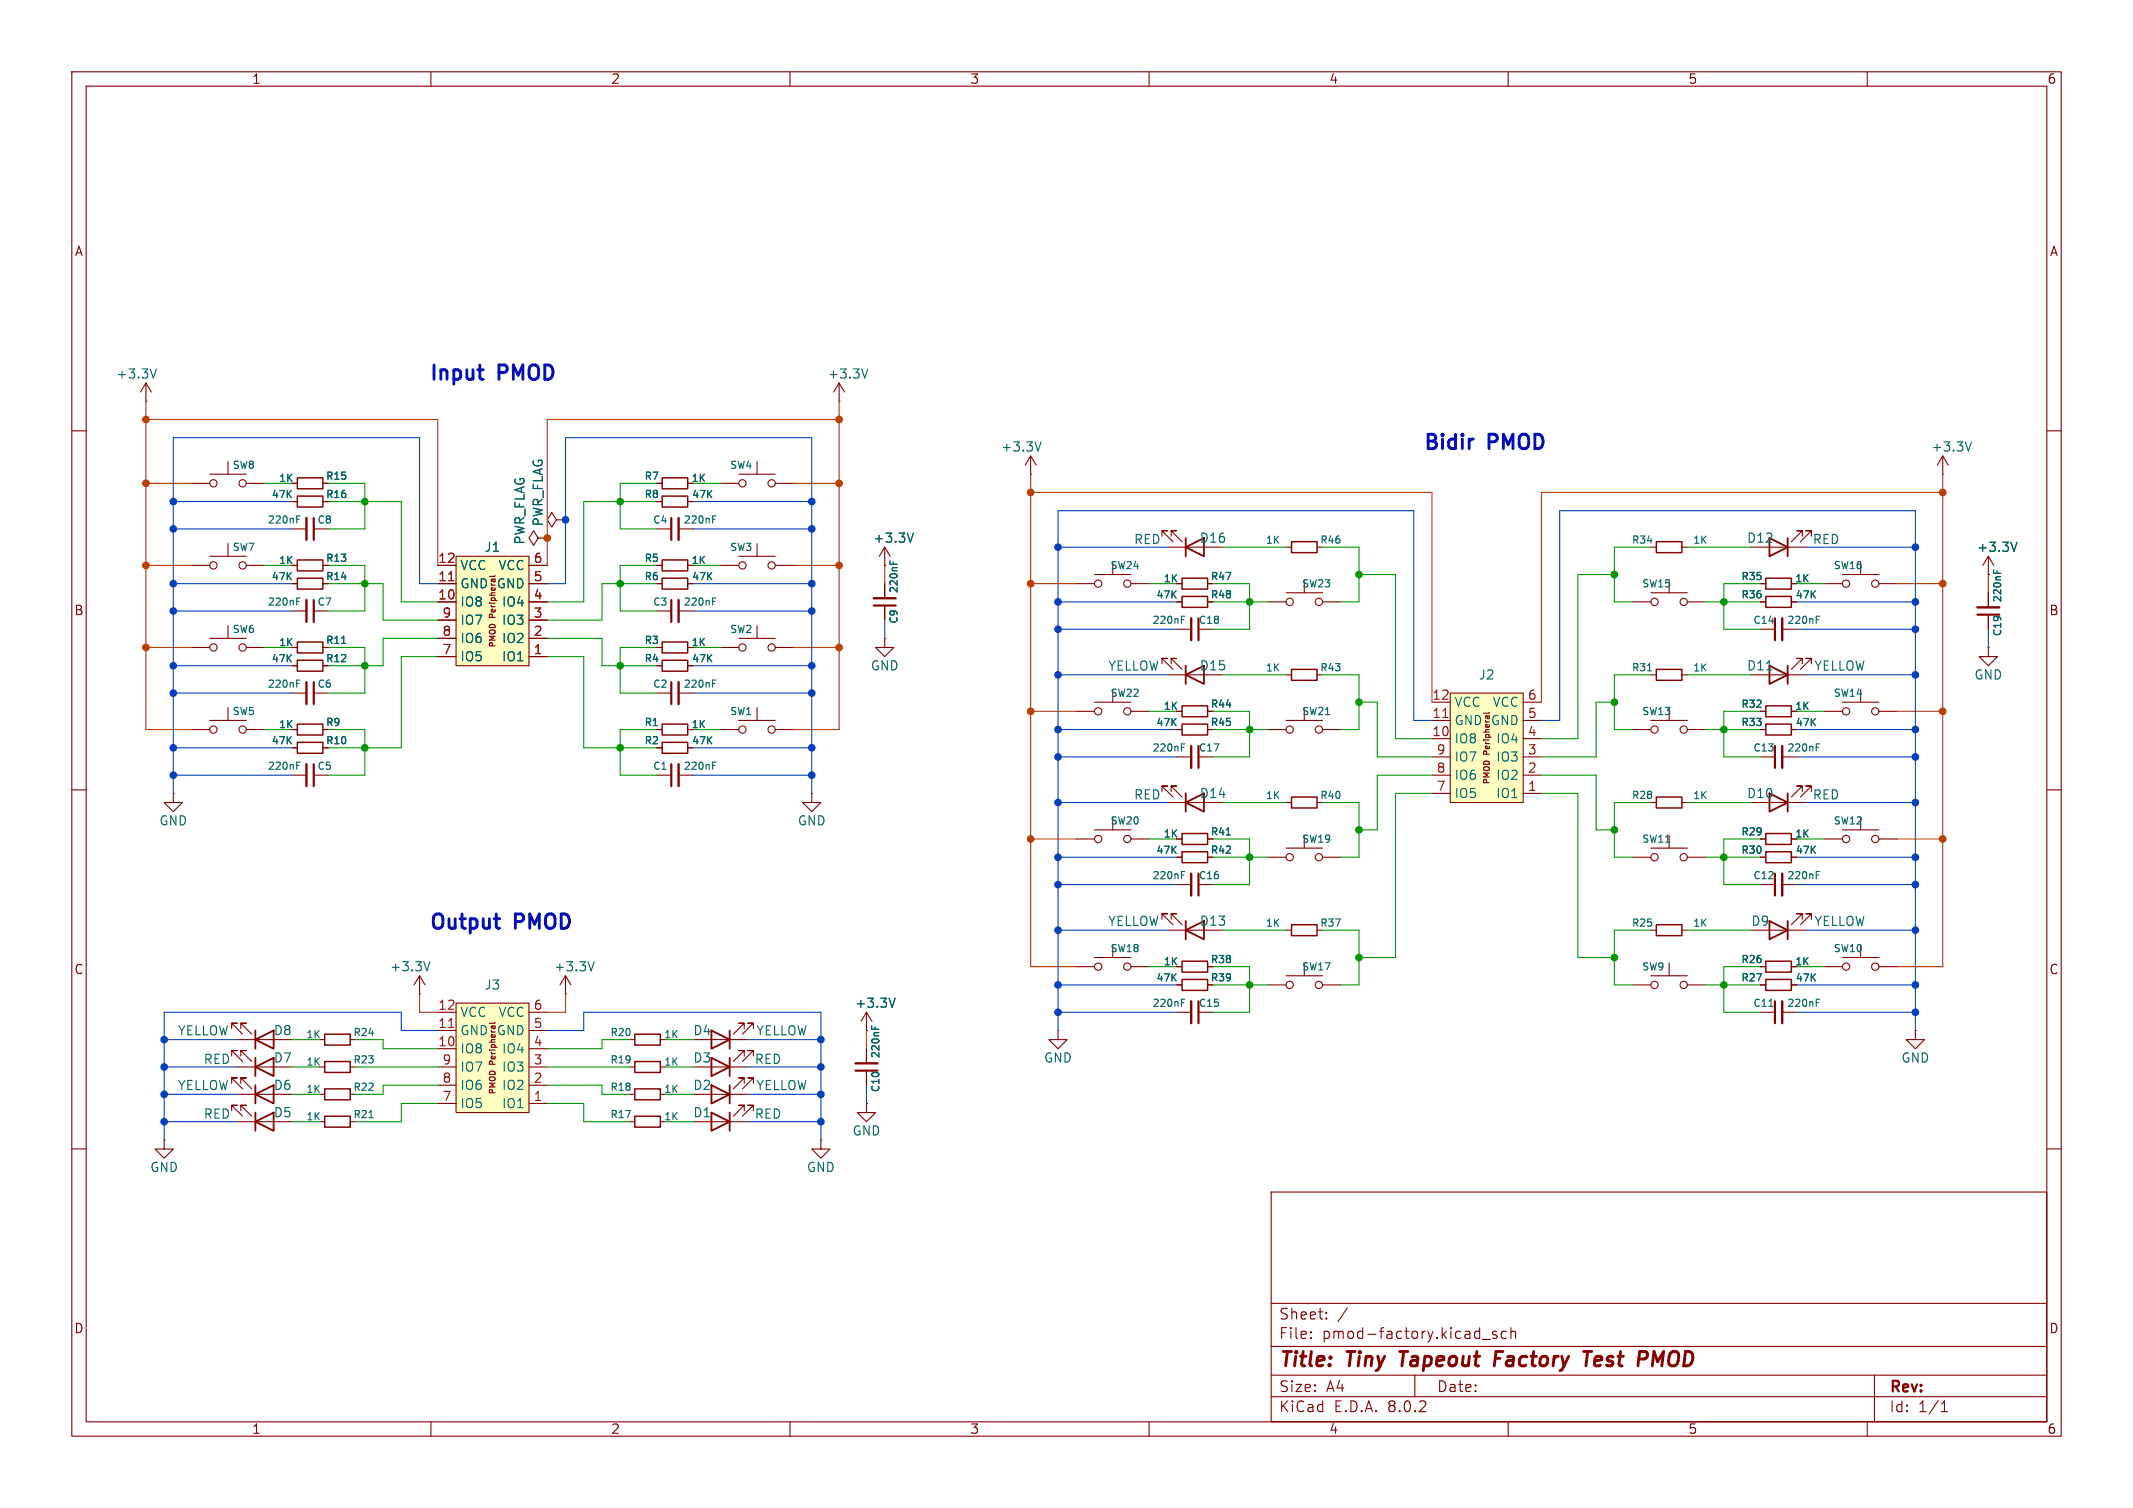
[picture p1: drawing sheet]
<svg xmlns="http://www.w3.org/2000/svg" width="297mm" height="210mm" viewBox="0 0 297 210" stroke-linecap="round" stroke-linejoin="round" font-family="sans-serif">
<g fill="none" stroke="#840000" stroke-width=".15">
<path d="M10 10h277v190h-277zM12 12h273v186h-273zM60 10v2M110 10v2M160 10v2M210 10v2M260 10v2M10 60h2M285 60h2M77.5 72.4l-.7-1-.6 1 .6 1 .7-1h1.2M78.7 72.4h.1M91.4 73.7h2.1"/>
<path d="M91.4 67.3h.8M91.4 69.9h.8M94.5 73.7h2M95.8 67.3h.7M95.8 69.9h.7M100.3 90.2h2.6M102.9 88.9h5M105.4 87.1v1.8M105.4 98.6v1.7M107.9 90.2h2.6M232.4 98.6v1.7M10 110h2"/>
<path d="M100.3 101.6h2.6M102.9 100.3h5M107.9 101.6h2.6M113 110.5v1.3h1.3l-1.3 1.2-1.2-1.2h1.2M113 110.5h.1M227.3 101.6h2.6M229.9 100.3h5M229.9 111.8h.7M234.2 111.8h.7M234.9 101.6h2.6M285 110h2M245.1 137.2h.8"/>
<path d="M249.4 137.2h.8M254 134.6h2.5M256.5 133.4h5.1M259.1 131.6v1.8M261.6 134.6h2.6M10 160h2M87.6 156.2h.8M91.9 156.2h.8M99.1 144.8h5M99.1 148.6h5M103.6 143.3v-.8h-.7h.7l-1.5 1.5M103.6 147.1v-.8h-.7h.7l-1.5 1.5"/>
<path d="M104.9 143.3v-.8h-.8h.8l-1.5 1.5M104.9 147.1v-.8h-.8h.8l-1.5 1.5M114.3 158.8v1.2h1.3l-1.3 1.3-1.3-1.3h1.3M114.3 158.8h.1M120.6 153.7v1.2h1.3l-1.3 1.3-1.2-1.3h1.2M120.6 153.7h.1M245.1 141h2M248.2 141h2M266.7 143.5v1.3h1.3l-1.3 1.3-1.3-1.3h1.3M266.7 143.5h.1M285 160h2M177 166h108v32h-108z"/>
<path d="M60 198v2M110 198v2M160 198v2M177 194.5h108M177 191.5h108M177 187.5h108M177 181.5h108M182.5 186.3h.1l-.1 .1M182.5 186.3v.1M182.5 185.5v.1M182.5 185.5h.1l-.1 .1M184.7 183.6v.1"/>
<path d="M184.7 183.6h-.1l.1 .1M184.7 182.8v.1M184.7 182.8h-.1l.1 .1M187.6 182.1l-1.3 2M197 191.5v3M206.4 186.5h1.1M208.4 185.5l-.4-.1-.2 .2 .1 .2 .5 .2 .1 .1-.1 .2-.2 .1-.4-.1M209.7 185.5l-.4-.1-.3 .3v.4l.2 .2 .1 .1 .4-.1M210 198v2M210.4 185.5a.37 .37 0 0 1 .6 .1v.8M210.4 184.9v1.5M260 198v2"/>
<path d="M261 191.5v6.5M270.3 196.6h.9M270.3 195.5l.4-.4v1.5"/>
<circle cx="103.4" cy="90.2" r=".51"/>
<circle cx="107.4" cy="90.2" r=".51"/>
<circle cx="103.4" cy="101.6" r=".51"/>
<circle cx="107.4" cy="101.6" r=".51"/>
<circle cx="230.4" cy="101.6" r=".51"/>
<circle cx="234.4" cy="101.6" r=".51"/>
<circle cx="257" cy="134.6" r=".51"/>
<circle cx="261.1" cy="134.6" r=".51"/>
</g>
<path d="M194.9 188.2h1.1M195.5 188.2l-.3 2M208.2 189.2h.7M209.3 188.2h-1l-.2 2M220.5 188.2h1.1M221.1 188.2l-.3 2M222.8 188.9l-.6 .1-.1 .2-.1 .7 .1 .2 .2 .1h.3M223 189.4l-.9 .1M230.8 189.6l-.5-1.4-.2 2" fill="none" stroke="#840000" stroke-width=".4"/>
<path d="M92.2 66.5h3.6v1.6h-3.6zM92.2 69.1h3.6v1.5h-3.6zM230.6 111h3.6v1.5h-3.6zM245.9 136.4h3.5v1.5h-3.5zM88.4 155.4h3.5v1.6h-3.5z" fill="none" stroke="#840000" stroke-width=".2"/>
<path d="M94.5 72.1v3.1M248.2 139.4v3.1" fill="none" stroke="#840000" stroke-width=".33"/>
<path d="M93.5 72.1v3.1M247.1 139.4v3.1" fill="none" stroke="#840000" stroke-width=".3"/>
<path d="M99.2 72.3h.4M99.2 71.8h.5M252.9 139.6h.3M252.9 139.2h.5M246.3 140.2h.6" fill="none" stroke="#006464" stroke-width=".15"/>
<path d="M99.1 143.5l2.5 1.3-2.5 1.3zM99.1 147.3l2.5 1.3-2.5 1.3zM101.6 143.5v2.6M101.6 147.3v2.6" fill="none" stroke="#840000" stroke-width=".25"/>
<path d="M201.9 96.5h10.2v15.3h-10.2z" fill="#ffffc2"/>
<g fill="none" stroke="#840000" stroke-width=".15">
<path d="M20.3 55.9h.1M20.3 53.3l.8 1.3M20.3 53.3v2.6M20.3 53.3l-.7 1.3M116.8 55.9h.1M116.8 53.3l-.7 1.3M116.8 53.3v2.6M116.8 53.3l.8 1.3M26.7 67.3h2.5M26.7 78.7h2.5M29.2 66h5.1M29.2 77.5h5.1"/>
<path d="M31.7 64.3v1.7M31.7 75.7v1.8M34.3 67.3h2.5M34.3 78.7h2.5M40.6 67.3h.8M40.6 78.7h.8M40.6 73.7h2.1M40.6 69.9h.8M43.7 73.7h2M100.3 67.3h2.6M100.3 78.7h2.6M102.9 66h5"/>
<path d="M102.9 77.5h5M105.4 64.3v1.7M105.4 75.7v1.8M107.9 67.3h2.6M107.9 78.7h2.6M40.6 92.7h.8M40.6 85.1h2.1M40.6 90.2h.8M40.6 96.5h2.1M40.6 81.3h.8M43.7 85.1h2M43.7 96.5h2"/>
<path d="M91.4 85.1h2.1M94.5 85.1h2M199.4 97.8h2.5M201.9 96.5h10.2v15.3h-10.2zM212.1 97.8h2.5M24.1 110.5v1.3h-1.2l1.2 1.2 1.3-1.2h-1.3M24.1 110.5h.1M40.6 108h2.1M40.6 104.1h.8M40.6 101.6h.8M43.7 108h2M149.9 116.8h2.5"/>
<path d="M152.4 115.6h5.1M154.9 113.8v1.8M157.5 116.8h2.5M161.8 110.2v-.7h.8h-.8l1.5 1.5M162.6 111.8h5M163.1 110.2v-.7h.7h-.7l1.5 1.5M163.8 116.8h.8M163.8 119.4h.8M176.5 119.4h2.6M179.1 111.8h.7M179.1 118.1h5M181.6 116.3v1.8"/>
<path d="M184.1 119.4h2.6M199.4 110.5h2.5M199.4 102.9h2.5M199.4 100.3h2.5M199.4 108h2.5M199.4 105.4h2.5M212.1 110.5h2.5M212.1 102.9h2.5M212.1 100.3h2.5M212.1 108h2.5M212.1 105.4h2.5M227.3 119.4h2.6"/>
<path d="M229.9 118.1h5M232.4 116.3v1.8M234.9 119.4h2.6M245.1 119.4h.8M249.4 119.4h.8M58.4 138.4h.1M58.4 135.9l.8 1.3M58.4 135.9v2.5M58.4 135.9l-.7 1.3M149.9 134.6h2.5M152.4 133.4h5.1M154.9 131.6v1.8"/>
<path d="M157.5 134.6h2.5M161.8 128v-.7h.8h-.8l1.5 1.5M162.6 129.5h5M163.1 128v-.7h.7h-.7l1.5 1.5M163.8 137.2h.8M163.8 123.2h2.1M163.8 134.6h.8M166.9 123.2h2M176.5 137.2h2.6M179.1 129.5h.7M179.1 135.9h5M181.6 134.1v1.8"/>
<path d="M184.1 137.2h2.6M227.3 137.2h2.6M229.9 129.5h.7M229.9 135.9h5M232.4 134.1v1.8M234.2 129.5h.7M234.9 137.2h2.6M245.1 123.2h2M245.1 134.6h.8M246.4 129.5h5.1M248.2 123.2h2M249.4 134.6h.8"/>
<path d="M251 128v-.7h-.8h.8l-1.6 1.5M252.2 128v-.7h-.7h.7l-1.5 1.5M32.3 143.3v-.8h.7h-.7l1.5 1.5M32.3 150.9v-.8h.7h-.7l1.5 1.5M32.3 147.1v-.8h.7h-.7l1.5 1.5M32.3 154.7v-.8h.7h-.7l1.5 1.5M33 156.2h5.1M33 152.4h5.1M33 144.8h5.1M33 148.6h5.1M33.5 143.3v-.8h.8h-.8l1.6 1.5M33.5 150.9v-.8h.8h-.8l1.6 1.5"/>
<path d="M33.5 147.1v-.8h.8h-.8l1.6 1.5M33.5 154.7v-.8h.8h-.8l1.6 1.5M44.4 156.2h.8M44.4 152.4h.8M44.4 144.8h.8M44.4 148.6h.8M87.6 152.4h.8M87.6 144.8h.8M87.6 148.6h.8M91.9 152.4h.8M91.9 144.8h.8M91.9 148.6h.8"/>
<path d="M96.5 156.2h7.6M99.1 152.4h5M103.6 154.7v-.8h-.7h.7l-1.5 1.5M103.6 150.9v-.8h-.7h.7l-1.5 1.5M104.9 154.7v-.8h-.8h.8l-1.5 1.5M104.9 150.9v-.8h-.8h.8l-1.5 1.5M163.8 141h2.1M166.9 141h2"/>
<circle cx="29.7" cy="67.3" r=".51"/>
<circle cx="29.7" cy="78.7" r=".51"/>
<circle cx="33.8" cy="67.3" r=".51"/>
<circle cx="33.8" cy="78.7" r=".51"/>
<circle cx="103.4" cy="67.3" r=".51"/>
<circle cx="103.4" cy="78.7" r=".51"/>
<circle cx="107.4" cy="78.7" r=".51"/>
<circle cx="107.4" cy="67.3" r=".51"/>
<circle cx="152.9" cy="116.8" r=".51"/>
<circle cx="157" cy="116.8" r=".51"/>
<circle cx="179.6" cy="119.4" r=".51"/>
<circle cx="183.6" cy="119.4" r=".51"/>
<circle cx="230.4" cy="119.4" r=".51"/>
<circle cx="234.4" cy="119.4" r=".51"/>
<circle cx="152.9" cy="134.6" r=".51"/>
<circle cx="157" cy="134.6" r=".51"/>
<circle cx="179.6" cy="137.2" r=".51"/>
<circle cx="183.6" cy="137.2" r=".51"/>
<circle cx="230.4" cy="137.2" r=".51"/>
<circle cx="234.4" cy="137.2" r=".51"/>
</g>
<path d="M200.9 99.9h.7" fill="none" stroke="#a90000" stroke-width=".15"/>
<g fill="none" stroke="#840000" stroke-width=".25">
<path d="M165.1 111.8l2.5-1.3v2.5zM165.1 110.5v2.5M165.1 129.5l2.5-1.2v2.5zM165.1 128.3v2.5M246.4 128.3l2.5 1.2-2.5 1.3zM248.9 128.3v2.5M35.6 144.8l2.5-1.3v2.6zM35.6 152.4l2.5-1.3v2.6zM35.6 148.6l2.5-1.3v2.6zM35.6 156.2l2.5-1.3v2.6zM35.6 143.5v2.6M35.6 147.3v2.6"/>
<path d="M35.6 151.1v2.6M35.6 154.9v2.6M99.1 154.9l2.5 1.3-2.5 1.3zM99.1 151.1l2.5 1.3-2.5 1.3zM101.6 151.1v2.6M101.6 154.9v2.6"/>
</g>
<g fill="none" stroke="#006464" stroke-width=".15">
<path d="M21.8 51.4l-.5 1.2M120.8 51.4l-.4 1.2M41.3 72.3h.3M41.3 71.8h.5M41.3 83.8h.3M41.3 83.3h.5M41.3 95.2h.3M41.3 94.7h.5M47.6 89.6h.5M99.2 83.8h.4M99.2 83.3h.5M41.3 106.6h.3"/>
<path d="M41.3 106.1h.5M170.8 116.3h.5M59.9 133.9l-.5 1.3M164.5 121.9h.3M164.5 121.4h.5M164.5 139.6h.3M164.5 139.2h.5M252.9 121.9h.3M252.9 121.4h.5M51.4 155.6h.6"/>
</g>
<g fill="none" stroke="#840000" stroke-width=".2">
<path d="M41.4 78h3.6v1.5h-3.6zM41.4 69.1h3.6v1.5h-3.6zM41.4 66.5h3.6v1.6h-3.6zM41.4 91.9h3.6v1.6h-3.6zM41.4 89.4h3.6v1.5h-3.6zM41.4 80.5h3.6v1.5h-3.6zM41.4 103.4h3.6v1.5h-3.6zM41.4 100.8h3.6v1.6h-3.6zM164.6 116.1h3.5v1.5h-3.5zM164.6 118.6h3.5v1.5h-3.5zM179.8 111h3.6v1.5h-3.6zM245.9 118.6h3.5v1.5h-3.5z"/>
<path d="M164.6 136.4h3.5v1.5h-3.5zM164.6 133.9h3.5v1.5h-3.5zM179.8 128.8h3.6v1.5h-3.6zM230.6 128.8h3.6v1.5h-3.6zM245.9 133.9h3.5v1.5h-3.5zM45.2 144h3.6v1.5h-3.6zM45.2 155.4h3.6v1.6h-3.6zM45.2 151.6h3.6v1.6h-3.6zM45.2 147.8h3.6v1.6h-3.6zM88.4 144h3.5v1.5h-3.5zM88.4 147.8h3.5v1.6h-3.5zM88.4 151.6h3.5v1.6h-3.5z"/>
</g>
<path d="M42.7 72.1v3.1M42.7 83.6v3M42.7 95v3M94.5 83.6v3M42.7 106.4v3.1M165.9 121.7v3M165.9 139.4v3.1M248.2 121.7v3" fill="none" stroke="#840000" stroke-width=".33"/>
<path d="M43.7 72.1v3.1M43.7 83.6v3M43.7 95v3M93.5 83.6v3M43.7 106.4v3.1M166.9 121.7v3M166.9 139.4v3.1M247.1 121.7v3" fill="none" stroke="#840000" stroke-width=".3"/>
<path d="M63.5 77.5h10.2v15.2h-10.2z" fill="#ffffc2"/>
<g fill="none" stroke="#840000" stroke-width=".15">
<path d="M61 78.7h2.5M63.5 77.5h10.2v15.2h-10.2zM73.7 78.7h2.5M74.9 74.9l-.6-1-.6 1 .6 1 .6-1h1.3M76.2 74.9h.1M91.4 78.7h.8M95.8 78.7h.7M26.7 90.2h2.5M29.2 88.9h5.1M31.7 87.1v1.8M31.7 98.6v1.7M34.3 90.2h2.5"/>
<path d="M61 91.4h2.5M61 83.8h2.5M61 81.3h2.5M61 88.9h2.5M61 86.4h2.5M73.7 91.4h2.5M73.7 83.8h2.5M73.7 81.3h2.5M73.7 88.9h2.5M73.7 86.4h2.5M91.4 81.3h.8M91.4 92.7h.8"/>
<path d="M91.4 90.2h.8M91.4 96.5h2.1M94.5 96.5h2M95.8 81.3h.7M95.8 92.7h.7M95.8 90.2h.7M26.7 101.6h2.5M29.2 100.3h5.1M34.3 101.6h2.5M91.4 104.1h.8M91.4 101.6h.8M91.4 108h2.1"/>
<path d="M94.5 108h2M95.8 104.1h.7M95.8 101.6h.7M22.9 158.8v1.2h-1.3l1.3 1.3 1.2-1.3h-1.2M22.9 158.8h.1"/>
<circle cx="29.7" cy="90.2" r=".51"/>
<circle cx="33.8" cy="90.2" r=".51"/>
<circle cx="29.7" cy="101.6" r=".51"/>
<circle cx="33.8" cy="101.6" r=".51"/>
</g>
<path d="M62.5 80.9h.7" fill="none" stroke="#a90000" stroke-width=".15"/>
<path d="M92.2 78h3.6v1.5h-3.6zM92.2 80.5h3.6v1.5h-3.6zM92.2 91.9h3.6v1.6h-3.6zM92.2 89.4h3.6v1.5h-3.6zM92.2 103.4h3.6v1.5h-3.6zM92.2 100.8h3.6v1.6h-3.6z" fill="none" stroke="#840000" stroke-width=".2"/>
<path d="M94.5 95v3M94.5 106.4v3.1" fill="none" stroke="#840000" stroke-width=".33"/>
<path d="M93.5 95v3M93.5 106.4v3.1" fill="none" stroke="#840000" stroke-width=".3"/>
<path d="M99.2 95.2h.4M99.2 94.7h.5M99.2 106.6h.4M99.2 106.1h.5" fill="none" stroke="#006464" stroke-width=".15"/>
<path d="M63.5 139.7h10.2v15.2h-10.2z" fill="#ffffc2"/>
<g fill="none" stroke="#840000" stroke-width=".15">
<path d="M40.6 67.3h.8M40.6 69.9h.8M40.6 78.7h.8M61 78.7h2.5M73.7 78.7h2.5M76.2 74.9h.1M78.7 72.4h.1M91.4 67.3h.8M91.4 69.9h.8M91.4 78.7h.8M95.8 67.3h.7M95.8 69.9h.7"/>
<path d="M95.8 78.7h.7M123.2 78.7h.1M123.2 76.2l-.8 1.3M123.2 76.2v2.5M123.2 76.2l.8 1.3M143.5 66h.1M143.5 63.5l.8 1.3M143.5 63.5v2.5M143.5 63.5l-.8 1.3M154.9 78.2v1.8M161.8 74.7v-.8h.8h-.8l1.5 1.5M162.6 76.2h5"/>
<path d="M163.1 74.7v-.8h.7h-.7l1.5 1.5M179.1 76.2h.7M229.9 76.2h.7M234.2 76.2h.7M246.4 76.2h5.1M251 74.7v-.8h-.8h.8l-1.6 1.5M252.2 74.7v-.8h-.7h.7l-1.5 1.5M259.1 78.2v1.8M270.5 66h.1M270.5 63.5l-.8 1.3M270.5 63.5v2.5M270.5 63.5l.8 1.3"/>
<path d="M276.9 77.5v2.5M276.9 77.5l-.8 1.2M276.9 77.5l.7 1.2M40.6 81.3h.8M40.6 92.7h.8M40.6 90.2h.8M61 81.3h2.5M61 83.8h2.5M61 91.4h2.5M61 88.9h2.5M61 86.4h2.5M73.7 81.3h2.5"/>
<path d="M73.7 83.8h2.5M73.7 91.4h2.5M73.7 88.9h2.5M73.7 86.4h2.5M91.4 81.3h.8M91.4 92.7h.8M91.4 90.2h.8M95.8 81.3h.7M95.8 92.7h.7M95.8 90.2h.7M123.2 88.9v1.3h1.3l-1.3 1.2-1.3-1.2h1.3M123.2 88.9h.1"/>
<path d="M123.2 81.3v2M123.2 84.3v2.1M149.9 81.3h2.5M149.9 99.1h2.5M152.4 80h5.1M152.4 97.8h5.1M154.9 96v1.8M157.5 81.3h2.5M157.5 99.1h2.5M161.8 92.5v-.8h.8h-.8l1.5 1.5M162.6 94h5M163.1 92.5v-.8h.7h-.7l1.5 1.5"/>
<path d="M163.8 81.3h.8M163.8 87.6h2.1M163.8 83.8h.8M163.8 99.1h.8M166.9 87.6h2M176.5 83.8h2.6M179.1 94h.7M179.1 82.6h5M181.6 80.8v1.8M181.6 98.6v1.7M184.1 83.8h2.6M227.3 83.8h2.6"/>
<path d="M229.9 94h.7M229.9 82.6h5M232.4 80.8v1.8M234.2 94h.7M234.9 83.8h2.6M245.1 81.3h.8M245.1 87.6h2M245.1 83.8h.8M245.1 99.1h.8M246.4 94h5.1M248.2 87.6h2M249.4 81.3h.8"/>
<path d="M249.4 83.8h.8M249.4 99.1h.8M251 92.5v-.8h-.8h.8l-1.6 1.5M252.2 92.5v-.8h-.7h.7l-1.5 1.5M254 81.3h2.5M254 99.1h2.5M256.5 80h5.1M256.5 97.8h5.1M259.1 96v1.8M261.6 81.3h2.6M261.6 99.1h2.6M276.9 90.2v1.2h1.2l-1.2 1.3-1.3-1.3h1.3"/>
<path d="M276.9 90.2h.1M276.9 80h.1M276.9 82.6v2M276.9 85.6v2M40.6 101.6h.8M40.6 104.1h.8M91.4 101.6h.8M91.4 104.1h.8M95.8 101.6h.7M95.8 104.1h.7M163.8 116.8h.8M163.8 105.4h2.1"/>
<path d="M163.8 101.6h.8M163.8 119.4h.8M166.9 105.4h2M176.5 101.6h2.6M179.1 100.3h5M184.1 101.6h2.6M245.1 116.8h.8M245.1 105.4h2M245.1 101.6h.8M245.1 119.4h.8M246.4 111.8h5.1M248.2 105.4h2"/>
<path d="M249.4 116.8h.8M249.4 101.6h.8M249.4 119.4h.8M251 110.2v-.7h-.8h.8l-1.6 1.5M252.2 110.2v-.7h-.7h.7l-1.5 1.5M254 116.8h2.5M256.5 115.6h5.1M259.1 113.8v1.8M261.6 116.8h2.6M63.5 139.7h10.2v15.2h-10.2zM78.7 138.4h.1M78.7 135.9l-.7 1.3"/>
<path d="M78.7 135.9v2.5M78.7 135.9l.8 1.3M163.8 137.2h.8M163.8 134.6h.8M245.1 137.2h.8M245.1 134.6h.8M249.4 137.2h.8M249.4 134.6h.8M61 153.7h2.5M61 146.1h2.5M61 143.5h2.5M61 141h2.5"/>
<path d="M61 151.1h2.5M61 148.6h2.5M73.7 153.7h2.5M73.7 146.1h2.5M73.7 143.5h2.5M73.7 141h2.5M73.7 151.1h2.5M73.7 148.6h2.5M120.6 143.5h.1M120.6 141l-.7 1.2M120.6 141v2.5M120.6 146.1v2"/>
<path d="M120.6 149.1v2M120.6 141l.8 1.2M147.3 143.5v1.3h-1.3l1.3 1.3 1.3-1.3h-1.3M147.3 143.5h.1"/>
<circle cx="152.9" cy="99.1" r=".51"/>
<circle cx="152.9" cy="81.3" r=".51"/>
<circle cx="157" cy="99.1" r=".51"/>
<circle cx="157" cy="81.3" r=".51"/>
<circle cx="179.6" cy="83.8" r=".51"/>
<circle cx="183.6" cy="83.8" r=".51"/>
<circle cx="230.4" cy="83.8" r=".51"/>
<circle cx="234.4" cy="83.8" r=".51"/>
<circle cx="257" cy="81.3" r=".51"/>
<circle cx="257" cy="99.1" r=".51"/>
<circle cx="261.1" cy="81.3" r=".51"/>
<circle cx="261.1" cy="99.1" r=".51"/>
<circle cx="179.6" cy="101.6" r=".51"/>
<circle cx="183.6" cy="101.6" r=".51"/>
<circle cx="257" cy="116.8" r=".51"/>
<circle cx="261.1" cy="116.8" r=".51"/>
</g>
<path d="M62.5 80.9h.7M62.5 143.1h.7" fill="none" stroke="#a90000" stroke-width=".15"/>
<g fill="none" stroke="#006464" stroke-width=".15">
<path d="M123.9 78.1v.5M124.4 78.2v.4M127.2 74.2l-.4 1.3M145 61.5l-.5 1.3M274.5 61.5l-.4 1.3M277.6 79.4v.4M278.1 79.5v.3M280.9 75.5l-.5 1.3M47.6 89.6h.5M164.5 86.3h.3M164.5 85.8h.5M229.4 93.4h.6"/>
<path d="M246 93.3h.7M252.9 86.3h.3M252.9 85.8h.5M164.5 104.1h.3M164.5 103.6h.5M170.8 116.3h.5M252.9 104.1h.3M252.9 103.6h.5M82.7 133.9l-.4 1.3M124.6 139l-.4 1.3M121.4 142.9v.4M121.9 143v.3"/>
</g>
<path d="M165.1 76.2l2.5-1.3v2.6zM165.1 74.9v2.6M246.4 74.9l2.5 1.3-2.5 1.3zM248.9 74.9v2.6M165.1 94l2.5-1.3v2.6zM165.1 92.7v2.6M246.4 92.7l2.5 1.3-2.5 1.3zM248.9 92.7v2.6M246.4 110.5l2.5 1.3-2.5 1.2zM248.9 110.5v2.5" fill="none" stroke="#840000" stroke-width=".25"/>
<g fill="none" stroke="#840000" stroke-width=".2">
<path d="M179.8 75.4h3.6v1.6h-3.6zM230.6 75.4h3.6v1.6h-3.6zM164.6 83.1h3.5v1.5h-3.5zM164.6 80.5h3.5v1.5h-3.5zM164.6 98.3h3.5v1.5h-3.5zM179.8 93.2h3.6v1.5h-3.6zM230.6 93.2h3.6v1.5h-3.6zM245.9 80.5h3.5v1.5h-3.5zM245.9 98.3h3.5v1.5h-3.5zM245.9 83.1h3.5v1.5h-3.5zM164.6 100.8h3.5v1.6h-3.5zM245.9 116.1h3.5v1.5h-3.5z"/>
<path d="M245.9 100.8h3.5v1.6h-3.5z"/>
</g>
<path d="M121.7 83.3h3M165.9 86.1v3.1M248.2 86.1v3.1M275.3 84.6h3.1M165.9 103.9v3M248.2 103.9v3M119.1 148.1h3.1" fill="none" stroke="#840000" stroke-width=".33"/>
<path d="M121.7 84.3h3M166.9 86.1v3.1M247.1 86.1v3.1M275.3 85.6h3.1M166.9 103.9v3M247.1 103.9v3M119.1 149.1h3.1" fill="none" stroke="#840000" stroke-width=".3"/>
<g fill="none" stroke="#003fbf" stroke-width=".15">
<path d="M24.1 73.7h16.5M24.1 69.9h16.5M96.5 73.7h16.5M96.5 69.9h16.5M147.3 76.2h15.3M251.5 76.2h15.2M24.1 96.5h16.5M24.1 92.7h16.5M24.1 85.1h16.5M24.1 81.3h16.5M61 81.3h-2.6v-20.3h-34.3v49.5M76.2 81.3h2.5v-20.3h34.3v49.5"/>
<path d="M96.5 96.5h16.5M96.5 92.7h16.5M96.5 85.1h16.5M96.5 81.3h16.5M123.2 86.4v2.5M147.3 94h15.3M147.3 83.8h16.5M147.3 87.6h16.5M250.2 83.8h16.5M250.2 87.6h16.5M251.5 94h15.2M276.9 87.6v2.6"/>
<path d="M24.1 108h16.5M24.1 104.1h16.5M96.5 108h16.5M96.5 104.1h16.5M147.3 111.8h15.3M147.3 119.4h16.5M147.3 105.4h16.5M147.3 101.6h16.5M199.4 100.3h-2.6v-29.2h-49.5v72.4M214.6 100.3h2.6v-29.2h49.5v72.4M250.2 119.4h16.5M250.2 105.4h16.5"/>
<path d="M250.2 101.6h16.5M251.5 111.8h15.2M147.3 129.5h15.3M147.3 123.2h16.5M147.3 137.2h16.5M250.2 123.2h16.5M250.2 137.2h16.5M251.5 129.5h15.2M22.9 152.4h10.1M22.9 148.6h10.1M22.9 156.2h10.1M22.9 144.8h10.1"/>
<path d="M61 143.5h-5.1v-2.5h-33v17.8M76.2 143.5h5.1v-2.5h33v17.8M104.1 152.4h10.2M104.1 148.6h10.2M104.1 156.2h10.2M104.1 144.8h10.2M120.6 151.1v2.6M147.3 141h16.5M250.2 141h16.5"/>
</g>
<g fill="none" stroke="#bf3f00" stroke-width=".15">
<path d="M20.3 55.9v45.7h6.4M20.3 58.4h40.7v20.3M116.8 55.9v45.7h-6.3M116.8 58.4h-40.6v20.3M20.3 78.7h6.4M20.3 67.3h6.4M110.5 78.7h6.3M110.5 67.3h6.3M123.2 78.7v2.6M143.5 66v68.6h6.4M143.5 68.6h55.9v29.2M270.5 66v68.6h-6.3"/>
<path d="M270.5 68.6h-55.9v29.2M20.3 90.2h6.4M110.5 90.2h6.3M143.5 99.1h6.4M143.5 81.3h6.4M264.2 99.1h6.3M264.2 81.3h6.3M276.9 80v2.6M143.5 116.8h6.4M264.2 116.8h6.3M58.4 138.4v2.6h2.6M78.7 138.4v2.6h-2.5"/>
<path d="M120.6 143.5v2.6"/>
</g>
<g fill="none" stroke="#009600" stroke-width=".15">
<path d="M36.8 78.7h3.8M36.8 67.3h3.8M45.7 78.7h5.1v6.4h-5.1M45.7 69.9h10.2v13.9h5.1M45.7 67.3h5.1v6.4h-5.1M91.4 78.7h-5v6.4h5M91.4 69.9h-10.1v13.9h-5.1M91.4 67.3h-5v6.4h5M96.5 78.7h3.8M96.5 67.3h3.8M170.2 76.2h8.9M184.1 76.2h5.1v7.6h-2.5"/>
<path d="M229.9 76.2h-5.1v7.6h2.5M234.9 76.2h8.9M36.8 90.2h3.8M45.7 90.2h5.1v6.3h-5.1M45.7 81.3h7.6v5.1h7.7M61 88.9h-7.7v3.8h-7.6M61 91.4h-5.1v12.7h-10.2M76.2 88.9h7.6v3.8h7.6M76.2 91.4h5.1v12.7h10.1M91.4 90.2h-5v6.3h5M91.4 81.3h-7.6v5.1h-7.6M96.5 90.2h3.8"/>
<path d="M160 99.1h3.8M160 81.3h3.8M168.9 83.8h7.6M168.9 99.1h5.1v6.3h-5.1M168.9 81.3h5.1v6.3h-5.1M170.2 94h8.9M184.1 94h5.1v7.6h-2.5M189.2 80h5.1v22.9h5.1M189.2 97.8h2.6v7.6h7.6M224.8 80h-5.1v22.9h-5.1M224.8 97.8h-2.6v7.6h-7.6M229.9 94h-5.1v7.6h2.5"/>
<path d="M234.9 94h8.9M237.5 83.8h7.6M245.1 81.3h-5.1v6.3h5.1M245.1 99.1h-5.1v6.3h5.1M250.2 99.1h3.8M250.2 81.3h3.8M36.8 101.6h3.8M45.7 101.6h5.1v6.4h-5.1M91.4 101.6h-5v6.4h5M96.5 101.6h3.8M160 116.8h3.8M168.9 116.8h5.1v6.4h-5.1"/>
<path d="M168.9 119.4h7.6M168.9 101.6h7.6M170.2 111.8h8.9M184.1 111.8h5.1v7.6h-2.5M199.4 110.5h-5.1v22.9h-5.1M199.4 108h-7.6v7.6h-2.6M214.6 110.5h5.1v22.9h5.1M214.6 108h7.6v7.6h2.6M229.9 111.8h-5.1v7.6h2.5M234.9 111.8h8.9M237.5 119.4h7.6M237.5 101.6h7.6"/>
<path d="M245.1 116.8h-5.1v6.4h5.1M250.2 116.8h3.8M160 134.6h3.8M168.9 137.2h7.6M168.9 134.6h5.1v6.4h-5.1M170.2 129.5h8.9M184.1 129.5h5.1v7.7h-2.5M229.9 129.5h-5.1v7.7h2.5M234.9 129.5h8.9M237.5 137.2h7.6M245.1 134.6h-5.1v6.4h5.1M250.2 134.6h3.8"/>
<path d="M40.6 148.6h3.8M40.6 152.4h3.8M40.6 144.8h3.8M40.6 156.2h3.8M49.5 148.6h11.5M49.5 144.8h3.8v1.3h7.7M61 151.1h-7.7v1.3h-3.8M61 153.7h-5.1v2.5h-6.4M76.2 148.6h11.4M76.2 151.1h7.6v1.3h3.8M76.2 153.7h5.1v2.5h6.3M87.6 144.8h-3.8v1.3h-7.6"/>
<path d="M92.7 148.6h3.8M92.7 152.4h3.8M92.7 144.8h3.8M92.7 156.2h3.8"/>
</g>
<g fill="#003fbf" stroke="#003fbf" stroke-width=".15">
<circle cx="147.3" cy="141" r=".46"/>
<circle cx="147.3" cy="137.2" r=".46"/>
<circle cx="114.3" cy="152.4" r=".46"/>
<circle cx="147.3" cy="123.2" r=".46"/>
<circle cx="147.3" cy="119.4" r=".46"/>
<circle cx="147.3" cy="129.5" r=".46"/>
<circle cx="147.3" cy="87.6" r=".46"/>
<circle cx="147.3" cy="83.8" r=".46"/>
<circle cx="147.3" cy="105.4" r=".46"/>
<circle cx="147.3" cy="101.6" r=".46"/>
<circle cx="147.3" cy="76.2" r=".46"/>
<circle cx="147.3" cy="94" r=".46"/>
<circle cx="147.3" cy="111.8" r=".46"/>
<circle cx="78.7" cy="72.4" r=".46"/>
<circle cx="113" cy="85.1" r=".46"/>
<circle cx="113" cy="92.7" r=".46"/>
<circle cx="113" cy="104.1" r=".46"/>
<circle cx="113" cy="96.5" r=".46"/>
<circle cx="114.3" cy="144.8" r=".46"/>
<circle cx="113" cy="108" r=".46"/>
<circle cx="114.3" cy="156.2" r=".46"/>
<circle cx="114.3" cy="148.6" r=".46"/>
<circle cx="113" cy="69.9" r=".46"/>
<circle cx="113" cy="73.7" r=".46"/>
<circle cx="113" cy="81.3" r=".46"/>
<circle cx="24.1" cy="104.1" r=".46"/>
<circle cx="24.1" cy="108" r=".46"/>
<circle cx="22.9" cy="144.8" r=".46"/>
<circle cx="24.1" cy="69.9" r=".46"/>
<circle cx="24.1" cy="73.7" r=".46"/>
<circle cx="24.1" cy="85.1" r=".46"/>
<circle cx="24.1" cy="92.7" r=".46"/>
<circle cx="24.1" cy="81.3" r=".46"/>
<circle cx="24.1" cy="96.5" r=".46"/>
<circle cx="22.9" cy="148.6" r=".46"/>
<circle cx="22.9" cy="152.4" r=".46"/>
<circle cx="22.9" cy="156.2" r=".46"/>
<circle cx="266.7" cy="137.2" r=".46"/>
<circle cx="266.7" cy="129.5" r=".46"/>
<circle cx="266.7" cy="141" r=".46"/>
<circle cx="266.7" cy="123.2" r=".46"/>
<circle cx="266.7" cy="83.8" r=".46"/>
<circle cx="266.7" cy="94" r=".46"/>
<circle cx="266.7" cy="101.6" r=".46"/>
<circle cx="266.7" cy="87.6" r=".46"/>
<circle cx="266.7" cy="76.2" r=".46"/>
<circle cx="266.7" cy="105.4" r=".46"/>
<circle cx="266.7" cy="111.8" r=".46"/>
<circle cx="266.7" cy="119.4" r=".46"/>
</g>
<g fill="#bf3f00" stroke="#bf3f00" stroke-width=".15">
<circle cx="143.5" cy="116.8" r=".46"/>
<circle cx="143.5" cy="99.1" r=".46"/>
<circle cx="143.5" cy="81.3" r=".46"/>
<circle cx="143.5" cy="68.6" r=".46"/>
<circle cx="76.2" cy="74.9" r=".46"/>
<circle cx="116.8" cy="90.2" r=".46"/>
<circle cx="116.8" cy="67.3" r=".46"/>
<circle cx="116.8" cy="58.4" r=".46"/>
<circle cx="116.8" cy="78.7" r=".46"/>
<circle cx="20.3" cy="58.4" r=".46"/>
<circle cx="20.3" cy="67.3" r=".46"/>
<circle cx="20.3" cy="90.2" r=".46"/>
<circle cx="20.3" cy="78.7" r=".46"/>
<circle cx="270.5" cy="81.3" r=".46"/>
<circle cx="270.5" cy="99.1" r=".46"/>
<circle cx="270.5" cy="68.6" r=".46"/>
<circle cx="270.5" cy="116.8" r=".46"/>
</g>
<g fill="#009600" stroke="#009600" stroke-width=".15">
<circle cx="174" cy="83.8" r=".46"/>
<circle cx="174" cy="101.6" r=".46"/>
<circle cx="189.2" cy="133.4" r=".46"/>
<circle cx="174" cy="137.2" r=".46"/>
<circle cx="174" cy="119.4" r=".46"/>
<circle cx="86.4" cy="69.9" r=".46"/>
<circle cx="86.4" cy="81.3" r=".46"/>
<circle cx="86.4" cy="104.1" r=".46"/>
<circle cx="86.4" cy="92.7" r=".46"/>
<circle cx="50.8" cy="104.1" r=".46"/>
<circle cx="50.8" cy="81.3" r=".46"/>
<circle cx="50.8" cy="69.9" r=".46"/>
<circle cx="50.8" cy="92.7" r=".46"/>
<circle cx="189.2" cy="115.6" r=".46"/>
<circle cx="240" cy="119.4" r=".46"/>
<circle cx="240" cy="83.8" r=".46"/>
<circle cx="224.8" cy="80" r=".46"/>
<circle cx="240" cy="101.6" r=".46"/>
<circle cx="224.8" cy="97.8" r=".46"/>
<circle cx="189.2" cy="97.8" r=".46"/>
<circle cx="189.2" cy="80" r=".46"/>
<circle cx="240" cy="137.2" r=".46"/>
<circle cx="224.8" cy="115.6" r=".46"/>
<circle cx="224.8" cy="133.4" r=".46"/>
</g>
<g font-size="2.8" fill="#0000c2">
<text x="59.7" y="53.1">Input</text>
<text x="69.5" y="53.1">PMOD</text>
<text x="198.1" y="62.7">Bidir</text>
<text x="207.4" y="62.7">PMOD</text>
<text x="59.7" y="129.5">Output</text>
<text x="71.8" y="129.5">PMOD</text>
</g>
<g font-size="2.8" fill="#840000">
<text x="178" y="190.9">Title:</text>
<text x="187.7" y="190.9">Tiny</text>
<text x="195.8" y="190.9">Tapeout</text>
<text x="209.7" y="190.9">Factory</text>
<text x="223" y="190.9">Test</text>
<text x="231.3" y="190.9">PMOD</text>
</g>
<g font-size="2.1" fill="#840000">
<text x="178" y="184">Sheet:</text>
<text x="178" y="186.7">File:</text>
<text x="184.1" y="186.7">pmod-factory.kicad_sch</text>
<text x="178" y="196.9">KiCad</text>
<text x="178" y="194.1">Size:</text>
<text x="184.7" y="194.1">A4</text>
<text x="185.7" y="196.9">E.D.A.</text>
<text x="193.3" y="196.9">8.0.2</text>
<text x="200" y="194.1">Date:</text>
<text x="263" y="194.3">Rev:</text>
<text x="263" y="196.9">Id:</text>
<text x="267.1" y="196.9">1/1</text>
</g>
<g font-size="1.8" fill="#840000">
<text x="35" y="11.9">1</text>
<text x="85" y="11.9">2</text>
<text x="135" y="11.9">3</text>
<text x="185" y="11.9">4</text>
<text x="235" y="11.9">5</text>
<text x="285" y="11.9">6</text>
<text x="10.3" y="35.9">A</text>
<text x="285.3" y="35.9">A</text>
<text x="10.3" y="85.9">B</text>
<text x="285.3" y="85.9">B</text>
<text x="10.3" y="135.9">C</text>
<text x="285.3" y="135.9">C</text>
<text x="10.3" y="185.9">D</text>
<text x="285.3" y="185.9">D</text>
<text x="35" y="199.9">1</text>
<text x="85" y="199.9">2</text>
<text x="135" y="199.9">3</text>
<text x="185" y="199.9">4</text>
<text x="235" y="199.9">5</text>
<text x="285" y="199.9">6</text>
</g>
<g font-size="1.8" fill="#006464">
<text x="16.1" y="52.9">+3.3V</text>
<text x="115.2" y="52.9">+3.3V</text>
<text x="139.3" y="63.1">+3.3V</text>
<text x="268.8" y="63.1">+3.3V</text>
<text x="67.4" y="77.1">J1</text>
<text x="73.3" y="75.9" transform="rotate(-90 73.3 75.9)">PWR_FLAG</text>
<text x="75.8" y="73.4" transform="rotate(-90 75.8 73.4)">PWR_FLAG</text>
<text x="121.5" y="75.8">+3.3V</text>
<text x="157.8" y="76">RED</text>
<text x="167" y="75.8">D16</text>
<text x="243.2" y="75.8">D12</text>
<text x="252.3" y="76">RED</text>
<text x="275.2" y="77.1">+3.3V</text>
<text x="64" y="82.1">GND GND</text>
<text x="64" y="79.6">VCC</text>
<text x="69.3" y="79.6">VCC</text>
<text x="64" y="84.7">IO8</text>
<text x="64" y="89.8">IO6</text>
<text x="64" y="87.2">IO7</text>
<text x="69.8" y="89.8">IO2</text>
<text x="69.8" y="87.2">IO3</text>
<text x="69.8" y="84.7">IO4</text>
<text x="64" y="92.3">IO5</text>
<text x="69.8" y="92.3">IO1</text>
<text x="121.2" y="93.6">GND</text>
<text x="154.2" y="93.6">YELLOW</text>
<text x="167" y="93.6">D15</text>
<text x="205.8" y="94.8">J2</text>
<text x="243.2" y="93.6">D11</text>
<text x="252.5" y="93.6">YELLOW</text>
<text x="274.8" y="94.8">GND</text>
<text x="202.4" y="101.2">GND GND</text>
<text x="202.4" y="98.7">VCC</text>
<text x="207.8" y="98.7">VCC</text>
<text x="202.4" y="103.7">IO8</text>
<text x="202.4" y="106.3">IO7</text>
<text x="208.2" y="106.3">IO3</text>
<text x="208.2" y="103.7">IO4</text>
<text x="157.8" y="111.5">RED</text>
<text x="167" y="111.4">D14</text>
<text x="202.4" y="111.4">IO5</text>
<text x="202.4" y="108.8">IO6</text>
<text x="208.2" y="111.4">IO1</text>
<text x="208.2" y="108.8">IO2</text>
<text x="243.2" y="111.4">D10</text>
<text x="252.3" y="111.5">RED</text>
<text x="22.1" y="115.2">GND</text>
<text x="111" y="115.2">GND</text>
<text x="154.2" y="129.2">YELLOW</text>
<text x="167" y="129.1">D13</text>
<text x="243.8" y="129.1">D9</text>
<text x="252.5" y="129.2">YELLOW</text>
<text x="54.2" y="135.5">+3.3V</text>
<text x="77.1" y="135.5">+3.3V</text>
<text x="64" y="141.8">VCC</text>
<text x="67.4" y="138">J3</text>
<text x="69.3" y="141.8">VCC</text>
<text x="119" y="140.6">+3.3V</text>
<text x="24.7" y="144.4">YELLOW</text>
<text x="28.3" y="148.4">RED</text>
<text x="38" y="144.4">D8</text>
<text x="38" y="148.2">D7</text>
<text x="64" y="146.9">IO8</text>
<text x="64" y="144.4">GND GND</text>
<text x="64" y="149.5">IO7</text>
<text x="69.8" y="149.5">IO3</text>
<text x="69.8" y="146.9">IO4</text>
<text x="96.4" y="144.4">D4</text>
<text x="96.4" y="148.2">D3</text>
<text x="105" y="148.4">RED</text>
<text x="105.2" y="144.4">YELLOW</text>
<text x="145.3" y="148.2">GND</text>
<text x="264.7" y="148.2">GND</text>
<text x="24.7" y="152">YELLOW</text>
<text x="28.3" y="156">RED</text>
<text x="38" y="152">D6</text>
<text x="38" y="155.8">D5</text>
<text x="64" y="154.5">IO5</text>
<text x="64" y="152">IO6</text>
<text x="69.8" y="154.5">IO1</text>
<text x="69.8" y="152">IO2</text>
<text x="96.4" y="155.8">D1</text>
<text x="96.4" y="152">D2</text>
<text x="105" y="156">RED</text>
<text x="105.2" y="152">YELLOW</text>
<text x="118.6" y="158.3">GND</text>
<text x="20.8" y="163.4">GND</text>
<text x="112.3" y="163.4">GND</text>
</g>
<g font-size="1.8" fill="#a90000">
<text x="60.9" y="83.6">10</text>
<text x="60.9" y="81">11</text>
<text x="60.9" y="78.5">12</text>
<text x="74.2" y="83.6">4</text>
<text x="74.2" y="81">5</text>
<text x="74.2" y="78.5">6</text>
<text x="61.5" y="88.6">8</text>
<text x="61.5" y="86.1">9</text>
<text x="74.2" y="88.6">2</text>
<text x="74.2" y="86.1">3</text>
<text x="61.5" y="91.2">7</text>
<text x="74.2" y="91.2">1</text>
<text x="199.3" y="100.1">11</text>
<text x="199.3" y="97.5">12</text>
<text x="212.7" y="100.1">5</text>
<text x="212.7" y="97.5">6</text>
<text x="199.3" y="102.6">10</text>
<text x="200" y="107.7">8</text>
<text x="200" y="105.2">9</text>
<text x="212.7" y="107.7">2</text>
<text x="212.7" y="105.2">3</text>
<text x="212.7" y="102.6">4</text>
<text x="200" y="110.2">7</text>
<text x="212.7" y="110.2">1</text>
<text x="60.9" y="143.3">11</text>
<text x="60.9" y="140.7">12</text>
<text x="74.2" y="143.3">5</text>
<text x="74.2" y="140.7">6</text>
<text x="60.9" y="145.8">10</text>
<text x="61.5" y="148.3">9</text>
<text x="74.2" y="148.3">3</text>
<text x="74.2" y="145.8">4</text>
<text x="61.5" y="153.4">7</text>
<text x="61.5" y="150.9">8</text>
<text x="74.2" y="153.4">1</text>
<text x="74.2" y="150.9">2</text>
</g>
<g font-size="1.4" fill="#006464">
<text x="32.3" y="65.5">SW8</text>
<text x="101.6" y="65.5">SW4</text>
<text x="37.7" y="69.6">47K</text>
<text x="38.8" y="67.3">1K</text>
<text x="89.7" y="67">R7</text>
<text x="89.7" y="69.6">R8</text>
<text x="96.2" y="67.3">1K</text>
<text x="96.3" y="69.6">47K</text>
<text x="32.3" y="76.9">SW7</text>
<text x="37.2" y="73.1">220nF</text>
<text x="44.1" y="73.1">C8</text>
<text x="90.8" y="73.1">C4</text>
<text x="95.1" y="73.1">220nF</text>
<text x="101.6" y="76.9">SW3</text>
<text x="176.2" y="75.9">1K</text>
<text x="183.7" y="75.9">R46</text>
<text x="227.1" y="75.9">R34</text>
<text x="235.7" y="75.9">1K</text>
<text x="37.7" y="81">47K</text>
<text x="38.8" y="78.7">1K</text>
<text x="89.7" y="81">R6</text>
<text x="89.7" y="78.5">R5</text>
<text x="96.2" y="78.7">1K</text>
<text x="96.3" y="81">47K</text>
<text x="125.2" y="82.7" transform="rotate(-90 125.2 82.7)">220nF</text>
<text x="154.5" y="79.5">SW24</text>
<text x="160.9" y="83.6">47K</text>
<text x="161.9" y="81.3">1K</text>
<text x="181.2" y="82">SW23</text>
<text x="228.6" y="82">SW15</text>
<text x="242.4" y="81">R35</text>
<text x="242.4" y="83.5">R36</text>
<text x="249.9" y="81.3">1K</text>
<text x="249.9" y="83.6">47K</text>
<text x="255.2" y="79.5">SW16</text>
<text x="278.9" y="84" transform="rotate(-90 278.9 84)">220nF</text>
<text x="32.3" y="88.4">SW6</text>
<text x="37.2" y="84.5">220nF</text>
<text x="44.1" y="84.5">C7</text>
<text x="89.7" y="89.9">R3</text>
<text x="90.8" y="84.5">C3</text>
<text x="95.1" y="84.5">220nF</text>
<text x="101.6" y="88.4">SW2</text>
<text x="125.2" y="87" transform="rotate(-90 125.2 87)">C9</text>
<text x="160.4" y="87.1">220nF</text>
<text x="166.8" y="87.1">C18</text>
<text x="244" y="87.1">C14</text>
<text x="248.8" y="87.1">220nF</text>
<text x="278.9" y="88.7" transform="rotate(-90 278.9 88.7)">C19</text>
<text x="37.2" y="96">220nF</text>
<text x="37.7" y="92.4">47K</text>
<text x="38.8" y="90.2">1K</text>
<text x="44.1" y="96">C6</text>
<text x="89.7" y="92.4">R4</text>
<text x="90.8" y="96">C2</text>
<text x="95.1" y="96">220nF</text>
<text x="96.2" y="90.2">1K</text>
<text x="96.3" y="92.4">47K</text>
<text x="176.2" y="93.7">1K</text>
<text x="183.7" y="93.7">R43</text>
<text x="227.1" y="93.7">R31</text>
<text x="235.7" y="93.7">1K</text>
<text x="32.3" y="99.8">SW5</text>
<text x="38.8" y="101.6">1K</text>
<text x="89.7" y="101.3">R1</text>
<text x="96.2" y="101.6">1K</text>
<text x="101.6" y="99.8">SW1</text>
<text x="154.5" y="97.2">SW22</text>
<text x="160.9" y="101.3">47K</text>
<text x="161.9" y="99.1">1K</text>
<text x="181.2" y="99.8">SW21</text>
<text x="228.6" y="99.8">SW13</text>
<text x="242.4" y="98.8">R32</text>
<text x="242.4" y="101.3">R33</text>
<text x="249.9" y="99.1">1K</text>
<text x="249.9" y="101.3">47K</text>
<text x="255.2" y="97.2">SW14</text>
<text x="37.2" y="107.4">220nF</text>
<text x="37.7" y="103.9">47K</text>
<text x="44.1" y="107.4">C5</text>
<text x="89.7" y="103.9">R2</text>
<text x="90.8" y="107.4">C1</text>
<text x="95.1" y="107.4">220nF</text>
<text x="96.3" y="103.9">47K</text>
<text x="160.4" y="104.9">220nF</text>
<text x="166.8" y="104.9">C17</text>
<text x="244" y="104.9">C13</text>
<text x="248.8" y="104.9">220nF</text>
<text x="176.2" y="111.5">1K</text>
<text x="183.7" y="111.5">R40</text>
<text x="227.1" y="111.5">R28</text>
<text x="235.7" y="111.5">1K</text>
<text x="154.5" y="115">SW20</text>
<text x="160.9" y="119.1">47K</text>
<text x="161.9" y="116.8">1K</text>
<text x="181.2" y="117.6">SW19</text>
<text x="228.6" y="117.6">SW11</text>
<text x="242.4" y="119.1">R30</text>
<text x="242.4" y="116.6">R29</text>
<text x="249.9" y="116.8">1K</text>
<text x="249.9" y="119.1">47K</text>
<text x="255.2" y="115">SW12</text>
<text x="160.4" y="122.6">220nF</text>
<text x="166.8" y="122.6">C16</text>
<text x="244" y="122.6">C12</text>
<text x="248.8" y="122.6">220nF</text>
<text x="176.2" y="129.3">1K</text>
<text x="183.7" y="129.3">R37</text>
<text x="227.1" y="129.3">R25</text>
<text x="235.7" y="129.3">1K</text>
<text x="154.5" y="132.8">SW18</text>
<text x="160.9" y="136.9">47K</text>
<text x="161.9" y="134.6">1K</text>
<text x="181.2" y="135.3">SW17</text>
<text x="228.6" y="135.3">SW9</text>
<text x="242.4" y="136.9">R27</text>
<text x="242.4" y="134.3">R26</text>
<text x="249.9" y="134.6">1K</text>
<text x="249.9" y="136.9">47K</text>
<text x="255.2" y="132.8">SW10</text>
<text x="160.4" y="140.4">220nF</text>
<text x="166.8" y="140.4">C15</text>
<text x="244" y="140.4">C11</text>
<text x="248.8" y="140.4">220nF</text>
<text x="42.6" y="144.8">1K</text>
<text x="42.6" y="148.6">1K</text>
<text x="49.1" y="144.5">R24</text>
<text x="49.1" y="148.3">R23</text>
<text x="84.9" y="144.5">R20</text>
<text x="84.9" y="148.3">R19</text>
<text x="92.4" y="144.8">1K</text>
<text x="92.4" y="148.6">1K</text>
<text x="122.6" y="147.5" transform="rotate(-90 122.6 147.5)">220nF</text>
<text x="42.6" y="152.4">1K</text>
<text x="49.1" y="155.9">R21</text>
<text x="49.1" y="152.1">R22</text>
<text x="84.9" y="155.9">R17</text>
<text x="84.9" y="152.1">R18</text>
<text x="92.4" y="152.4">1K</text>
<text x="122.6" y="152.2" transform="rotate(-90 122.6 152.2)">C10</text>
<text x="42.6" y="156.2">1K</text>
<text x="92.4" y="156.2">1K</text>
</g>
<g font-size="1.4" fill="#840000">
<text x="45.3" y="69.6">R16</text>
<text x="45.3" y="67">R15</text>
<text x="45.3" y="81">R14</text>
<text x="45.3" y="78.5">R13</text>
<text x="168.5" y="83.5">R48</text>
<text x="168.5" y="81">R47</text>
<text x="45.3" y="89.9">R11</text>
<text x="45.3" y="92.4">R12</text>
<text x="45.3" y="101.3">R9</text>
<text x="168.5" y="101.3">R45</text>
<text x="168.5" y="98.8">R44</text>
<text x="45.3" y="103.9">R10</text>
<text x="168.5" y="116.6">R41</text>
<text x="168.5" y="119.1">R42</text>
<text x="168.5" y="136.9">R39</text>
<text x="168.5" y="134.3">R38</text>
</g>
<g font-size="1.1" fill="#006464">
<text x="69.2" y="86" transform="rotate(-90 69.2 86)">Peripheral</text>
<text x="207.6" y="105.1" transform="rotate(-90 207.6 105.1)">Peripheral</text>
<text x="69.2" y="148.3" transform="rotate(-90 69.2 148.3)">Peripheral</text>
</g>
<g font-size="1.1" fill="#840000">
<text x="69.2" y="90.3" transform="rotate(-90 69.2 90.3)">PMOD</text>
<text x="207.6" y="109.3" transform="rotate(-90 207.6 109.3)">PMOD</text>
<text x="69.2" y="152.5" transform="rotate(-90 69.2 152.5)">PMOD</text>
</g>
</svg>
